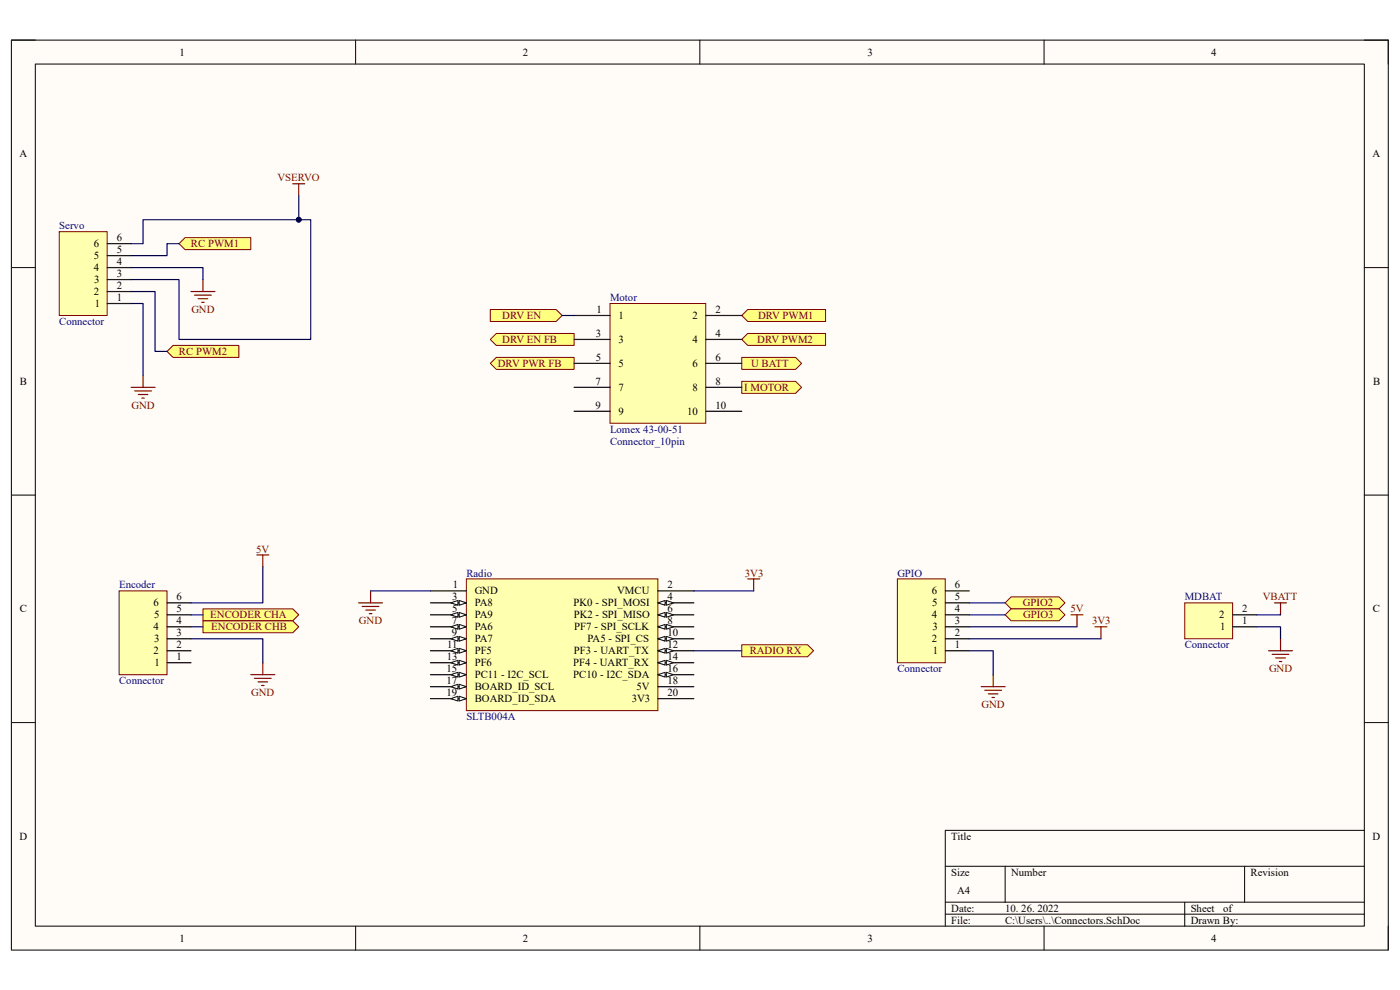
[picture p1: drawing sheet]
<svg xmlns="http://www.w3.org/2000/svg" width="297mm" height="210mm" viewBox="0 0 297 210" stroke-linecap="round" stroke-linejoin="round" font-family="sans-serif">
<path d="M2.4 8.5h292.1v193h-292.1z" fill-rule="evenodd" fill="#fffcf8"/>
<path d="M2.4 8.5h292.1v193h-292.1z" fill="none" stroke="#000" stroke-width=".21"/>
<path d="M7.5 13.6h281.9v182.9h-281.9z" fill-rule="evenodd" fill="#fffcf8"/>
<g fill="none" stroke="#000" stroke-width=".21">
<path d="M2.4 8.5h5.1M7.5 13.6h281.9v182.9h-281.9zM75.4 8.5v5.1M148.5 8.5v5.1M221.5 8.5v5.1M289.4 8.5h5.1v5.1M2.4 56.8h5.1M289.4 56.8h5.1M2.4 105h5.1M289.4 105h5.1M2.4 153.3h5.1M289.4 153.3h5.1"/>
<path d="M289.4 176.1h-88.9v20.4M75.4 196.5v5M148.5 196.5v5M200.5 183.8h88.9M200.5 191.4h88.9M200.5 193.9h88.9M213.2 183.8v7.6M221.5 196.5v5M251.3 191.4v5.1M264 183.8v7.6M294.5 196.5v5"/>
</g>
<path d="M43.1 59.3v2.5M40.5 61.8h5.1M41.3 62.6h3.5M42 63.4h2.1M42.8 64.1h.5M53.2 143.1h5.1M54 143.9h3.5M54.7 144.7h2.1M55.5 145.4h.5M55.8 140.6v2.5" fill="none" stroke="#800000" stroke-width=".25"/>
<path d="M38 51.7l1.2-1.3h14v2.6h-14z" fill-rule="evenodd" fill="#ffff80"/>
<path d="M38 51.7l1.2-1.3h14v2.6h-14z" fill="none" stroke="#800000" stroke-width=".21"/>
<path d="M30.4 79.6v2.6M27.8 82.2h5.1M28.6 82.9h3.5M29.3 83.7h2.1M30.1 84.5h.5" fill="none" stroke="#800000" stroke-width=".25"/>
<path d="M35.4 74.5l1.3-1.2h14v2.5h-14z" fill-rule="evenodd" fill="#ffff80"/>
<path d="M35.4 74.5l1.3-1.2h14v2.5h-14z" fill="none" stroke="#800000" stroke-width=".21"/>
<path d="M43.1 129.2h19l1.3 1.2-1.3 1.3h-19z" fill-rule="evenodd" fill="#ffff80"/>
<path d="M43.1 129.2h19l1.3 1.2-1.3 1.3h-19z" fill="none" stroke="#800000" stroke-width=".21"/>
<path d="M43.1 131.7h19l1.3 1.3-1.3 1.2h-19z" fill-rule="evenodd" fill="#ffff80"/>
<path d="M43.1 131.7h19l1.3 1.3-1.3 1.2h-19z" fill="none" stroke="#800000" stroke-width=".21"/>
<path d="M213.2 127.9l1.3-1.3h10.2l1.2 1.3-1.2 1.3h-10.2z" fill-rule="evenodd" fill="#ffff80"/>
<path d="M213.2 127.9l1.3-1.3h10.2l1.2 1.3-1.2 1.3h-10.2z" fill="none" stroke="#800000" stroke-width=".21"/>
<path d="M213.2 130.4l1.3-1.2h10.2l1.2 1.2-1.2 1.3h-10.2z" fill-rule="evenodd" fill="#ffff80"/>
<path d="M213.2 130.4l1.3-1.2h10.2l1.2 1.2-1.2 1.3h-10.2z" fill="none" stroke="#800000" stroke-width=".21"/>
<path d="M104 65.7h14l1.3 1.2-1.3 1.3h-14z" fill-rule="evenodd" fill="#ffff80"/>
<path d="M104 65.7h14l1.3 1.2-1.3 1.3h-14z" fill="none" stroke="#800000" stroke-width=".21"/>
<path d="M158.6 65.7h16.5v2.5h-16.5l-1.2-1.3z" fill-rule="evenodd" fill="#ffff80"/>
<path d="M158.6 65.7h16.5v2.5h-16.5l-1.2-1.3z" fill="none" stroke="#800000" stroke-width=".21"/>
<path d="M158.6 70.7h16.5v2.6h-16.5l-1.2-1.3z" fill-rule="evenodd" fill="#ffff80"/>
<path d="M158.6 70.7h16.5v2.6h-16.5l-1.2-1.3z" fill="none" stroke="#800000" stroke-width=".21"/>
<path d="M105.3 70.7h16.5v2.6h-16.5l-1.3-1.3z" fill-rule="evenodd" fill="#ffff80"/>
<path d="M105.3 70.7h16.5v2.6h-16.5l-1.3-1.3z" fill="none" stroke="#800000" stroke-width=".21"/>
<path d="M104 77.1l1.3-1.3h16.5v2.6h-16.5z" fill-rule="evenodd" fill="#ffff80"/>
<path d="M104 77.1l1.3-1.3h16.5v2.6h-16.5z" fill="none" stroke="#800000" stroke-width=".21"/>
<path d="M157.4 75.8h11.4l1.3 1.3-1.3 1.3h-11.4z" fill-rule="evenodd" fill="#ffff80"/>
<path d="M157.4 75.8h11.4l1.3 1.3-1.3 1.3h-11.4z" fill="none" stroke="#800000" stroke-width=".21"/>
<path d="M157.4 80.9h11.4l1.3 1.3-1.3 1.2h-11.4z" fill-rule="evenodd" fill="#ffff80"/>
<path d="M157.4 80.9h11.4l1.3 1.3-1.3 1.2h-11.4z" fill="none" stroke="#800000" stroke-width=".21"/>
<path d="M227.2 130.4h2.6M228.5 130.4v2.6M208.2 145.7h5M208.9 146.4h3.6M209.7 147.2h2M210.4 148h.6M210.7 143.1v2.6" fill="none" stroke="#800000" stroke-width=".25"/>
<path d="M190.4 122.8h10.1v17.8h-10.1z" fill-rule="evenodd" fill="#ffffb0"/>
<path d="M190.4 122.8h10.1v17.8h-10.1z" fill="none" stroke="#800000" stroke-width=".21"/>
<path d="M200.5 138h5.1M200.5 135.5h5.1M200.5 133h5.1M200.5 130.4h5.1M200.5 127.9h5.1M200.5 125.3h5.1" fill="none" stroke="#000" stroke-width=".25"/>
<path d="M129.4 64.4h20.3v25.4h-20.3z" fill-rule="evenodd" fill="#ffffb0"/>
<path d="M129.4 64.4h20.3v25.4h-20.3z" fill="none" stroke="#800000" stroke-width=".21"/>
<path d="M121.8 66.9h7.6M121.8 72h7.6M121.8 77.1h7.6M149.7 66.9h7.7M149.7 72h7.7M149.7 77.1h7.7M121.8 82.2h7.6M121.8 87.2h7.6M149.7 82.2h7.7M149.7 87.2h7.7" fill="none" stroke="#000" stroke-width=".25"/>
<path d="M12.6 49.1h10.1v17.8h-10.1z" fill-rule="evenodd" fill="#ffffb0"/>
<path d="M12.6 49.1h10.1v17.8h-10.1z" fill="none" stroke="#800000" stroke-width=".21"/>
<path d="M22.7 59.3h5.1M22.7 56.8h5.1M22.7 54.2h5.1M22.7 51.7h5.1M22.7 64.4h5.1M22.7 61.8h5.1" fill="none" stroke="#000" stroke-width=".25"/>
<path d="M25.3 125.3h10.1v17.8h-10.1z" fill-rule="evenodd" fill="#ffffb0"/>
<path d="M25.3 125.3h10.1v17.8h-10.1z" fill="none" stroke="#800000" stroke-width=".21"/>
<path d="M35.4 138h5.1M35.4 135.5h5.1M35.4 133h5.1M35.4 130.4h5.1M35.4 127.9h5.1M35.4 140.6h5.1" fill="none" stroke="#000" stroke-width=".25"/>
<path d="M62.1 39h2.5M63.4 39v2.5M54.5 117.7h2.5M55.8 117.7v2.6M158.6 122.8h2.6M159.9 122.8v2.5" fill="none" stroke="#800000" stroke-width=".25"/>
<path d="M251.3 127.9h10.2v7.6h-10.2z" fill-rule="evenodd" fill="#ffffb0"/>
<path d="M251.3 127.9h10.2v7.6h-10.2z" fill="none" stroke="#800000" stroke-width=".21"/>
<path d="M261.5 133h5.1M261.5 130.4h5.1" fill="none" stroke="#000" stroke-width=".25"/>
<path d="M232.3 133h2.5M233.6 133v2.5M269.1 138h5.1M269.9 138.8h3.5M270.4 127.9h2.5M270.6 139.6h2.1M271.7 127.9v2.5M271.7 135.5v2.5M271.4 140.3h.5" fill="none" stroke="#800000" stroke-width=".25"/>
<path d="M98.9 122.8h40.7v27.9h-40.7z" fill-rule="evenodd" fill="#ffffb0"/>
<path d="M98.9 122.8h40.7v27.9h-40.7z" fill="none" stroke="#800000" stroke-width=".21"/>
<path d="M91.3 125.3h7.6M91.3 127.9h7.6M139.6 125.3h7.6" fill="none" stroke="#000" stroke-width=".25"/>
<path d="M97.4 127.4l1.5 .5-1.5 .5z" fill="#f8fcff"/>
<path d="M97.4 127.4l1.5 .5-1.5 .5z" fill="none" stroke="#000" stroke-width=".21"/>
<path d="M95.6 127.9l1.6-.5v1z" fill="#f8fcff"/>
<path d="M95.6 127.9l1.6-.5v1z" fill="none" stroke="#000" stroke-width=".21"/>
<path d="M139.6 127.9h7.6" fill="none" stroke="#000" stroke-width=".25"/>
<path d="M139.6 127.9l1.5-.5v1z" fill="#f8fcff"/>
<path d="M139.6 127.9l1.5-.5v1z" fill="none" stroke="#000" stroke-width=".21"/>
<path d="M141.4 127.4l1.5 .5-1.5 .5z" fill="#f8fcff"/>
<path d="M141.4 127.4l1.5 .5-1.5 .5z" fill="none" stroke="#000" stroke-width=".21"/>
<path d="M91.3 130.4h7.6" fill="none" stroke="#000" stroke-width=".25"/>
<path d="M97.4 129.9l1.5 .5-1.5 .5z" fill="#f8fcff"/>
<path d="M97.4 129.9l1.5 .5-1.5 .5z" fill="none" stroke="#000" stroke-width=".21"/>
<path d="M95.6 130.4l1.6-.5v1z" fill="#f8fcff"/>
<path d="M95.6 130.4l1.6-.5v1z" fill="none" stroke="#000" stroke-width=".21"/>
<path d="M139.6 130.4h7.6" fill="none" stroke="#000" stroke-width=".25"/>
<path d="M139.6 130.4l1.5-.5v1z" fill="#f8fcff"/>
<path d="M139.6 130.4l1.5-.5v1z" fill="none" stroke="#000" stroke-width=".21"/>
<path d="M141.4 129.9l1.5 .5-1.5 .5z" fill="#f8fcff"/>
<path d="M141.4 129.9l1.5 .5-1.5 .5z" fill="none" stroke="#000" stroke-width=".21"/>
<path d="M91.3 133h7.6" fill="none" stroke="#000" stroke-width=".25"/>
<path d="M97.4 132.5l1.5 .5-1.5 .5z" fill="#f8fcff"/>
<path d="M97.4 132.5l1.5 .5-1.5 .5z" fill="none" stroke="#000" stroke-width=".21"/>
<path d="M95.6 133l1.6-.5v1z" fill="#f8fcff"/>
<path d="M95.6 133l1.6-.5v1z" fill="none" stroke="#000" stroke-width=".21"/>
<path d="M139.6 133h7.6" fill="none" stroke="#000" stroke-width=".25"/>
<path d="M139.6 133l1.5-.5v1z" fill="#f8fcff"/>
<path d="M139.6 133l1.5-.5v1z" fill="none" stroke="#000" stroke-width=".21"/>
<path d="M141.4 132.5l1.5 .5-1.5 .5z" fill="#f8fcff"/>
<path d="M141.4 132.5l1.5 .5-1.5 .5z" fill="none" stroke="#000" stroke-width=".21"/>
<path d="M91.3 135.5h7.6" fill="none" stroke="#000" stroke-width=".25"/>
<path d="M97.4 135l1.5 .5-1.5 .5z" fill="#f8fcff"/>
<path d="M97.4 135l1.5 .5-1.5 .5z" fill="none" stroke="#000" stroke-width=".21"/>
<path d="M95.6 135.5l1.6-.5v1z" fill="#f8fcff"/>
<path d="M95.6 135.5l1.6-.5v1z" fill="none" stroke="#000" stroke-width=".21"/>
<path d="M139.6 135.5h7.6" fill="none" stroke="#000" stroke-width=".25"/>
<path d="M139.6 135.5l1.5-.5v1z" fill="#f8fcff"/>
<path d="M139.6 135.5l1.5-.5v1z" fill="none" stroke="#000" stroke-width=".21"/>
<path d="M141.4 135l1.5 .5-1.5 .5z" fill="#f8fcff"/>
<path d="M141.4 135l1.5 .5-1.5 .5z" fill="none" stroke="#000" stroke-width=".21"/>
<path d="M91.3 138h7.6" fill="none" stroke="#000" stroke-width=".25"/>
<path d="M97.4 137.5l1.5 .5-1.5 .6z" fill="#f8fcff"/>
<path d="M97.4 137.5l1.5 .5-1.5 .6z" fill="none" stroke="#000" stroke-width=".21"/>
<path d="M95.6 138l1.6-.5v1.1z" fill="#f8fcff"/>
<path d="M95.6 138l1.6-.5v1.1z" fill="none" stroke="#000" stroke-width=".21"/>
<path d="M139.6 138h7.6" fill="none" stroke="#000" stroke-width=".25"/>
<path d="M139.6 138l1.5-.5v1.1z" fill="#f8fcff"/>
<path d="M139.6 138l1.5-.5v1.1z" fill="none" stroke="#000" stroke-width=".21"/>
<path d="M141.4 137.5l1.5 .5-1.5 .6z" fill="#f8fcff"/>
<path d="M141.4 137.5l1.5 .5-1.5 .6z" fill="none" stroke="#000" stroke-width=".21"/>
<path d="M91.3 140.6h7.6" fill="none" stroke="#000" stroke-width=".25"/>
<path d="M97.4 140.1l1.5 .5-1.5 .5z" fill="#f8fcff"/>
<path d="M97.4 140.1l1.5 .5-1.5 .5z" fill="none" stroke="#000" stroke-width=".21"/>
<path d="M95.6 140.6l1.6-.5v1z" fill="#f8fcff"/>
<path d="M95.6 140.6l1.6-.5v1z" fill="none" stroke="#000" stroke-width=".21"/>
<path d="M139.6 140.6h7.6" fill="none" stroke="#000" stroke-width=".25"/>
<path d="M139.6 140.6l1.5-.5v1z" fill="#f8fcff"/>
<path d="M139.6 140.6l1.5-.5v1z" fill="none" stroke="#000" stroke-width=".21"/>
<path d="M141.4 140.1l1.5 .5-1.5 .5z" fill="#f8fcff"/>
<path d="M141.4 140.1l1.5 .5-1.5 .5z" fill="none" stroke="#000" stroke-width=".21"/>
<path d="M91.3 143.1h7.6" fill="none" stroke="#000" stroke-width=".25"/>
<path d="M97.4 142.6l1.5 .5-1.5 .5z" fill="#f8fcff"/>
<path d="M97.4 142.6l1.5 .5-1.5 .5z" fill="none" stroke="#000" stroke-width=".21"/>
<path d="M95.6 143.1l1.6-.5v1z" fill="#f8fcff"/>
<path d="M95.6 143.1l1.6-.5v1z" fill="none" stroke="#000" stroke-width=".21"/>
<path d="M139.6 143.1h7.6" fill="none" stroke="#000" stroke-width=".25"/>
<path d="M139.6 143.1l1.5-.5v1z" fill="#f8fcff"/>
<path d="M139.6 143.1l1.5-.5v1z" fill="none" stroke="#000" stroke-width=".21"/>
<path d="M141.4 142.6l1.5 .5-1.5 .5z" fill="#f8fcff"/>
<path d="M141.4 142.6l1.5 .5-1.5 .5z" fill="none" stroke="#000" stroke-width=".21"/>
<path d="M91.3 145.7h7.6" fill="none" stroke="#000" stroke-width=".25"/>
<path d="M97.4 145.2l1.5 .5-1.5 .5z" fill="#f8fcff"/>
<path d="M97.4 145.2l1.5 .5-1.5 .5z" fill="none" stroke="#000" stroke-width=".21"/>
<path d="M95.6 145.7l1.6-.5v1z" fill="#f8fcff"/>
<path d="M95.6 145.7l1.6-.5v1z" fill="none" stroke="#000" stroke-width=".21"/>
<path d="M91.3 148.2h7.6M139.6 145.7h7.6" fill="none" stroke="#000" stroke-width=".25"/>
<path d="M97.4 147.7l1.5 .5-1.5 .5z" fill="#f8fcff"/>
<path d="M97.4 147.7l1.5 .5-1.5 .5z" fill="none" stroke="#000" stroke-width=".21"/>
<path d="M95.6 148.2l1.6-.5v1z" fill="#f8fcff"/>
<path d="M95.6 148.2l1.6-.5v1z" fill="none" stroke="#000" stroke-width=".21"/>
<path d="M139.6 148.2h7.6" fill="none" stroke="#000" stroke-width=".25"/>
<path d="M76.1 127.9h5.1M76.8 128.7h3.6M77.6 129.4h2M78.4 130.2h.5M78.6 125.3v2.6" fill="none" stroke="#800000" stroke-width=".25"/>
<path d="M157.4 136.8h13.9l1.3 1.2-1.3 1.3h-13.9z" fill-rule="evenodd" fill="#ffff80"/>
<path d="M157.4 136.8h13.9l1.3 1.2-1.3 1.3h-13.9z" fill="none" stroke="#800000" stroke-width=".21"/>
<g fill="none" stroke="#000080" stroke-width=".25">
<path d="M27.8 56.8h15.3v2.5M38 51.7h-2.6v2.5h-7.6M63.4 41.5v5.1h-33v5.1h-2.6M27.8 61.8h5.1v12.7h2.5M27.8 64.4h2.6v15.2M119.3 66.9h2.5M40.5 135.5h15.3v5.1M40.5 133h2.6M40.5 130.4h2.6M55.8 120.3v7.6h-15.3M205.6 138h5.1v5.1M205.6 133h22.9"/>
<path d="M205.6 130.4h7.6M205.6 127.9h7.6"/>
</g>
<circle cx="63.4" cy="46.6" r=".51" fill="#000080"/>
<circle cx="63.4" cy="46.6" r=".51" fill="none" stroke="#000080" stroke-width=".21"/>
<path d="M63.4 46.6h2.5v25.4h-27.9v-12.7h-10.2M266.6 133h5.1v2.5M266.6 130.4h5.1" fill="none" stroke="#000080" stroke-width=".25"/>
<circle cx="63.4" cy="46.6" r=".51" fill="#000080"/>
<circle cx="63.4" cy="46.6" r=".51" fill="none" stroke="#000080" stroke-width=".21"/>
<path d="M78.6 125.3h12.7M147.2 125.3h12.7M147.2 138h10.2M205.6 135.5h28" fill="none" stroke="#000080" stroke-width=".25"/>
<g font-size="2.3">
<text x="38.1" y="11.8">1</text>
<text x="110.9" y="11.8">2</text>
<text x="184" y="11.8">3</text>
<text x="256.9" y="11.8">4</text>
<text x="4.1" y="33.4">A</text>
<text x="291.2" y="33.4">A</text>
<text x="19.9" y="52.5">6</text>
<text x="24.8" y="53.7">5</text>
<text x="24.8" y="51.2">6</text>
<text x="19.9" y="57.5">4</text>
<text x="19.9" y="55">5</text>
<text x="24.8" y="58.8">3</text>
<text x="24.8" y="56.3">4</text>
<text x="19.9" y="62.6">2</text>
<text x="20" y="60.1">3</text>
<text x="20.1" y="65.2">1</text>
<text x="24.8" y="63.9">1</text>
<text x="24.8" y="61.3">2</text>
<text x="126.4" y="71.5">3</text>
<text x="126.5" y="66.4">1</text>
<text x="131.2" y="67.7">1</text>
<text x="146.9" y="67.7">2</text>
<text x="151.8" y="71.5">4</text>
<text x="151.8" y="66.4">2</text>
<text x="126.4" y="76.6">5</text>
<text x="131.2" y="72.8">3</text>
<text x="131.2" y="77.9">5</text>
<text x="146.9" y="77.9">6</text>
<text x="146.9" y="72.8">4</text>
<text x="151.8" y="76.6">6</text>
<text x="4.2" y="81.7">B</text>
<text x="126.3" y="81.7">7</text>
<text x="131.2" y="82.9">7</text>
<text x="146.9" y="82.9">8</text>
<text x="151.8" y="81.7">8</text>
<text x="291.3" y="81.7">B</text>
<text x="126.3" y="86.7">9</text>
<text x="131.2" y="88">9</text>
<text x="145.8" y="88">10</text>
<text x="151.8" y="86.7">10</text>
<text x="96.1" y="124.8">1</text>
<text x="141.6" y="124.8">2</text>
<text x="202.6" y="124.8">6</text>
<text x="4.2" y="129.9">C</text>
<text x="32.6" y="128.7">6</text>
<text x="32.7" y="131.2">5</text>
<text x="37.5" y="129.9">5</text>
<text x="37.5" y="127.4">6</text>
<text x="95.9" y="127.4">3</text>
<text x="95.9" y="129.9">5</text>
<text x="100.7" y="126.1">GND</text>
<text x="100.7" y="128.7">PA8</text>
<text x="100.7" y="131.2">PA9</text>
<text x="121.7" y="128.7">PK0 - SPI_MOSI</text>
<text x="121.7" y="131.2">PK2 - SPI_MISO</text>
<text x="130.9" y="126.1">VMCU</text>
<text x="141.6" y="127.4">4</text>
<text x="141.6" y="129.9">6</text>
<text x="197.7" y="131.2">4</text>
<text x="197.7" y="126.1">6</text>
<text x="197.8" y="128.7">5</text>
<text x="202.6" y="129.9">4</text>
<text x="202.6" y="127.4">5</text>
<text x="258.7" y="131.2">2</text>
<text x="263.5" y="129.9">2</text>
<text x="291.3" y="129.9">C</text>
<text x="32.6" y="133.7">4</text>
<text x="32.7" y="136.3">3</text>
<text x="37.5" y="137.5">2</text>
<text x="37.5" y="135">3</text>
<text x="37.5" y="132.5">4</text>
<text x="94.9" y="137.5">11</text>
<text x="95.8" y="132.5">7</text>
<text x="95.8" y="135">9</text>
<text x="100.7" y="133.7">PA6</text>
<text x="100.7" y="136.3">PA7</text>
<text x="121.8" y="133.7">PF7 - SPI_SCLK</text>
<text x="124.7" y="136.3">PA5 - SPI_CS</text>
<text x="141.6" y="132.5">8</text>
<text x="141.6" y="135">10</text>
<text x="141.6" y="137.5">12</text>
<text x="197.7" y="136.3">2</text>
<text x="197.8" y="133.7">3</text>
<text x="202.6" y="137.5">1</text>
<text x="202.6" y="135">2</text>
<text x="202.6" y="132.5">3</text>
<text x="258.9" y="133.7">1</text>
<text x="263.5" y="132.5">1</text>
<text x="32.6" y="138.8">2</text>
<text x="32.8" y="141.4">1</text>
<text x="37.5" y="140.1">1</text>
<text x="94.7" y="142.6">15</text>
<text x="94.8" y="140.1">13</text>
<text x="100.7" y="138.8">PF5</text>
<text x="100.7" y="141.4">PF6</text>
<text x="100.7" y="143.9">PC11 - I2C_SCL</text>
<text x="121.6" y="141.4">PF4 - UART_RX</text>
<text x="121.6" y="143.9">PC10 - I2C_SDA</text>
<text x="121.8" y="138.8">PF3 - UART_TX</text>
<text x="141.6" y="140.1">14</text>
<text x="141.6" y="142.6">16</text>
<text x="197.9" y="138.8">1</text>
<text x="94.7" y="145.2">17</text>
<text x="94.7" y="147.7">19</text>
<text x="100.7" y="146.4">BOARD_ID_SCL</text>
<text x="100.7" y="149">BOARD_ID_SDA</text>
<text x="134" y="149">3V3</text>
<text x="135" y="146.4">5V</text>
<text x="141.6" y="145.2">18</text>
<text x="141.6" y="147.7">20</text>
<text x="4.1" y="178.2">D</text>
<text x="201.8" y="178.2">Title</text>
<text x="291.2" y="178.2">D</text>
<text x="201.8" y="185.8">Size</text>
<text x="214.5" y="185.8">Number</text>
<text x="265.3" y="185.8">Revision</text>
<text x="203.1" y="189.6">A4</text>
<text x="201.8" y="193.4">Date:</text>
<text x="201.8" y="196">File:</text>
<text x="213.2" y="196">C:\Users\..\Connectors.SchDoc</text>
<text x="213.2" y="193.4">10. 26. 2022</text>
<text x="252.6" y="193.4">Sheet</text>
<text x="252.6" y="196">Drawn By:</text>
<text x="259.5" y="193.4">of</text>
<text x="38.1" y="199.8">1</text>
<text x="110.9" y="199.8">2</text>
<text x="184" y="199.8">3</text>
<text x="256.9" y="199.8">4</text>
</g>
<g font-size="2.3" fill="#800000">
<text x="58.8" y="38.5">VSERVO</text>
<text x="40.5" y="52.5">RC PWM1</text>
<text x="40.6" y="66.4">GND</text>
<text x="106.6" y="67.7">DRV EN</text>
<text x="160.8" y="67.7">DRV PWM1</text>
<text x="38" y="75.3">RC PWM2</text>
<text x="105.6" y="77.9">DRV PWR FB</text>
<text x="106.6" y="72.8">DRV EN FB</text>
<text x="159.3" y="77.9">U BATT</text>
<text x="160.7" y="72.8">DRV PWM2</text>
<text x="157.9" y="82.9">I MOTOR</text>
<text x="27.9" y="86.7">GND</text>
<text x="54.4" y="117.2">5V</text>
<text x="158" y="122.3">3V3</text>
<text x="44.6" y="131.2">ENCODER CHA</text>
<text x="217" y="128.7">GPIO2</text>
<text x="217.1" y="131.2">GPIO3</text>
<text x="227.1" y="129.9">5V</text>
<text x="267.9" y="127.4">VBATT</text>
<text x="44.8" y="133.7">ENCODER CHB</text>
<text x="76.2" y="132.5">GND</text>
<text x="231.7" y="132.5">3V3</text>
<text x="159" y="138.8">RADIO RX</text>
<text x="269.2" y="142.6">GND</text>
<text x="53.3" y="147.7">GND</text>
<text x="208.2" y="150.2">GND</text>
</g>
<g font-size="2.3" fill="#000080">
<text x="12.6" y="48.6">Servo</text>
<text x="129.4" y="63.9">Motor</text>
<text x="12.6" y="69">Connector</text>
<text x="129.4" y="91.8">Lomex 43-00-51</text>
<text x="129.4" y="94.4">Connector_10pin</text>
<text x="25.3" y="124.8">Encoder</text>
<text x="98.9" y="122.3">Radio</text>
<text x="190.4" y="122.3">GPIO</text>
<text x="251.3" y="127.4">MDBAT</text>
<text x="251.3" y="137.5">Connector</text>
<text x="190.4" y="142.6">Connector</text>
<text x="25.3" y="145.2">Connector</text>
<text x="98.9" y="152.8">SLTB004A</text>
</g>
</svg>
